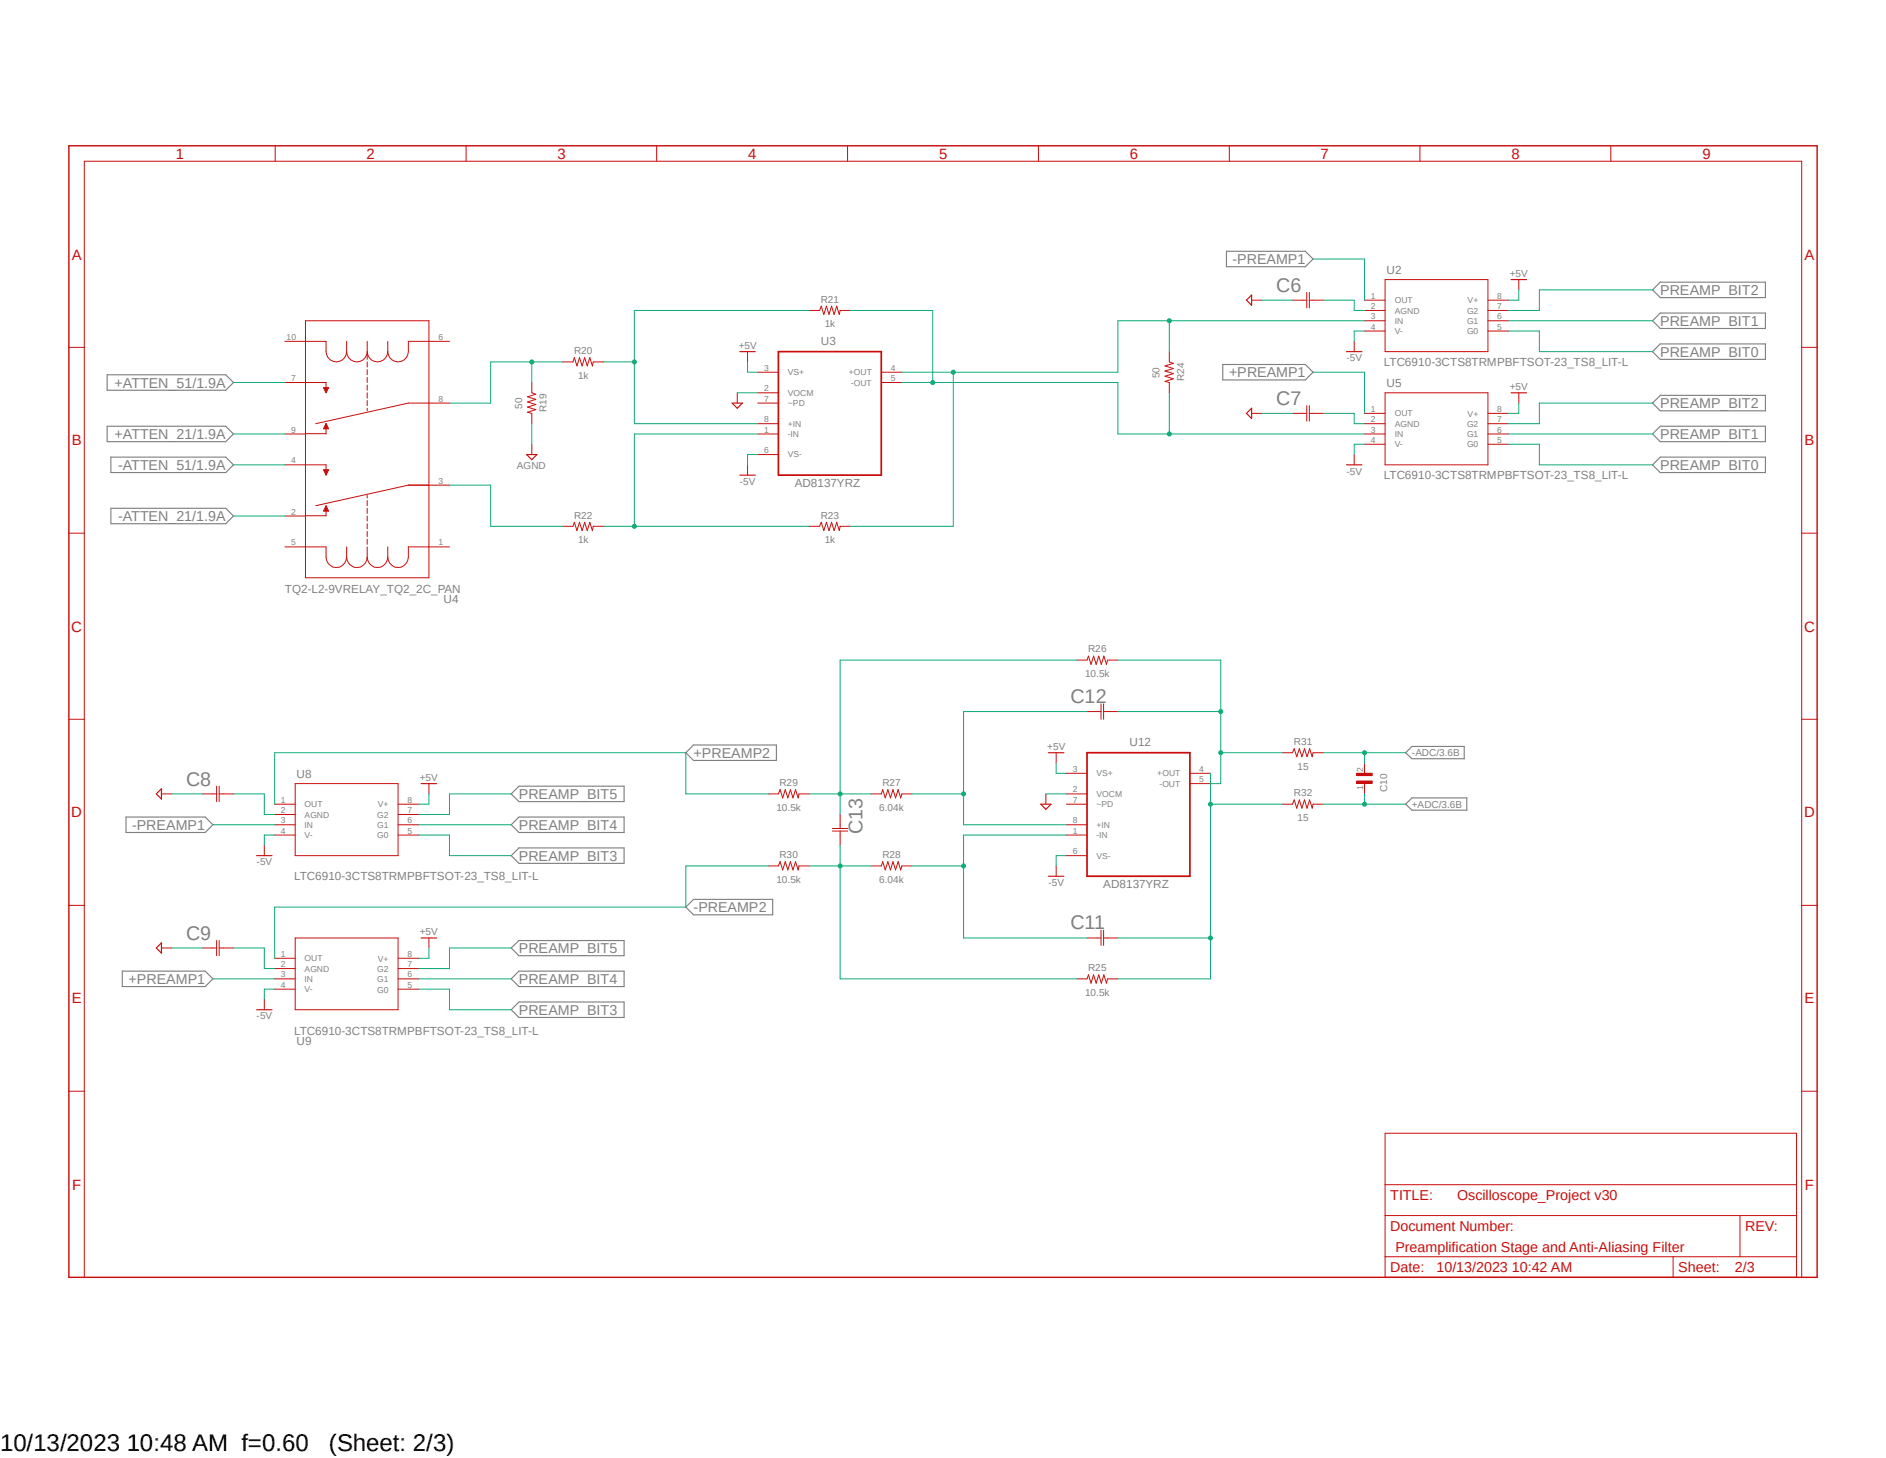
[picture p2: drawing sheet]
<svg xmlns="http://www.w3.org/2000/svg" width="279mm" height="216mm" viewBox="0 0 279 216" stroke-linecap="round" stroke-linejoin="round" font-family="sans-serif">
<path d="M9.9 21.4l259.6 168.1M269.5 21.4l-259.6 168.1" fill="none" stroke="#fff" stroke-width=".15"/>
<g fill="none" stroke="#808080" stroke-width=".17">
<path d="M181.7 37.2h11.7l1.1 1.2-1.1 1.1h-11.7zM15.9 55.5h17.5l1.2 1.1-1.2 1.2h-17.5zM181.1 54h12.3l1.1 1.1-1.1 1.2h-12.3zM246 41.8h15.5v2.3h-15.5l-1.2-1.2zM246 46.4h15.5v2.2h-15.5l-1.2-1.1zM246 50.9h15.5v2.3h-15.5l-1.2-1.1zM246 58.5h15.5v2.3h-15.5l-1.2-1.1zM15.9 63.1h17.5l1.2 1.2-1.2 1.1h-17.5zM16.4 67.7h17l1.2 1.1-1.2 1.2h-17zM16.4 75.3h17l1.2 1.1-1.2 1.2h-17zM246 63.1h15.5v2.3h-15.5l-1.2-1.1zM246 67.7h15.5v2.3h-15.5l-1.2-1.2z"/>
<path d="M75.7 117.6l1.2-1.2h15.6v2.3h-15.6zM101.6 111.5l1.1-1.2h12.3v2.3h-12.3zM208.2 119.1l1-.9h8.1v1.8h-8.1zM208.2 111.5l1-1h7.7v1.9h-7.7zM18.7 121h11.7l1.1 1.1-1.1 1.2h-11.7zM75.7 122.1l1.2-1.1h15.6v2.3h-15.6zM75.7 126.7l1.2-1.1h15.6v2.2h-15.6zM101.6 134.3l1.1-1.1h11.8v2.3h-11.8zM18.1 143.8h12.3l1.1 1.1-1.1 1.2h-12.3zM75.7 144.9l1.2-1.1h15.6v2.3h-15.6zM75.7 140.4l1.2-1.1h15.6v2.2h-15.6zM75.7 149.5l1.2-1.1h15.6v2.3h-15.6z"/>
</g>
<path d="M115.3 52.1h15.3v18.3h-15.3z" fill="none" stroke="#c90d0c" stroke-width=".25"/>
<g fill="none" stroke="#c90d0c" stroke-width=".15">
<path d="M42.2 50.5h6.1v1.6a1.52 1.52 0 0 0 1.5 1.5 1.52 1.52 0 0 0 1.6-1.5M42.2 56.6h6.1v1.6M45.3 47.5h18.2v38.1h-18.2zM51.4 52.1a1.52 1.52 0 0 0 1.5 1.5 1.52 1.52 0 0 0 1.5-1.5M51.4 50.5v1.6M54.4 50.5v1.6M54.4 52.5v.7M54.4 53.6v.8M54.4 54.7v.8M54.4 55.9v.7M54.4 57v.8M54.4 58.2v.8"/>
<path d="M54.4 59.3v.8M54.4 52.1a1.52 1.52 0 0 0 1.5 1.5 1.52 1.52 0 0 0 1.5-1.5M57.4 50.5v1.6M66.6 50.5h-6.1v1.6a1.52 1.52 0 0 1-1.5 1.5 1.52 1.52 0 0 1-1.6-1.5M66.6 59.7h-6.1l-13.7 3M112.3 55.1h3M112.3 58.2h3M112.3 59.7h3M130.6 55.1h3M130.6 56.6h3M42.2 64.3h3.1M42.2 68.8h6.1v1.6"/>
<path d="M42.2 76.4h3.1M45.3 76.4h3M45.3 64.2h3M48.3 62.7v1.6M48.3 74.9v1.5M54.4 60.5v.3M54.4 73.4v.3M54.4 74.1v.8M54.4 75.3v.7M54.4 76.4v.8M54.4 77.6v.7M54.4 78.7v.8"/>
<path d="M54.4 79.8v.8M66.6 71.8h-6.1l-13.7 3.1M112.3 62.7h3M112.3 64.3h3M112.3 67.3h3M42.2 81h6.1v1.5a1.52 1.52 0 0 0 1.5 1.5 1.52 1.52 0 0 0 1.6-1.5M51.4 82.5a1.52 1.52 0 0 0 1.5 1.5 1.52 1.52 0 0 0 1.5-1.5M51.4 81v1.5M54.4 81v1.5M54.4 82.5a1.52 1.52 0 0 0 1.5 1.5 1.52 1.52 0 0 0 1.5-1.5M57.4 81v1.5M66.6 81h-6.1v1.5a1.52 1.52 0 0 1-1.5 1.5 1.52 1.52 0 0 1-1.6-1.5"/>
</g>
<path d="M48.3 74.9l.4 .8h-.8z" fill-rule="evenodd" fill="#c90d0c"/>
<path d="M48.3 74.9l.4 .8h-.8z" fill="none" stroke="#c90d0c" stroke-width=".15"/>
<path d="M47.9 69.6h.8l-.4 .8z" fill-rule="evenodd" fill="#c90d0c"/>
<path d="M47.9 69.6h.8l-.4 .8z" fill="none" stroke="#c90d0c" stroke-width=".15"/>
<path d="M48.3 62.7l.4 .8h-.8z" fill-rule="evenodd" fill="#c90d0c"/>
<path d="M48.3 62.7l.4 .8h-.8z" fill="none" stroke="#c90d0c" stroke-width=".15"/>
<path d="M47.9 57.4h.8l-.4 .8z" fill-rule="evenodd" fill="#c90d0c"/>
<g fill="none" stroke="#c90d0c" stroke-width=".15">
<path d="M40.8 21.6v2.3M69 21.6v2.3M97.3 21.6v2.3M125.6 21.6v2.3M153.8 21.6v2.3M182.1 21.6v2.3M210.4 21.6v2.3M238.6 21.6v2.3M10.2 51.4h2.3M47.9 57.4h.8l-.4 .8zM78.8 56.6v1.6l.6 .2-1.3 .4 1.3 .3-1.3 .4 1.3 .4-1.3 .4 1.3 .4-1.3 .3 .7 .2v1.5M83.4 53.6h1.5l.2-.6 .4 1.2 .4-1.2 .3 1.2 .4-1.2 .4 1.2 .4-1.2 .4 1.2 .1-.6h1.5"/>
<path d="M109.2 58.2v1.5M110.7 52.1v1.5M119.9 46h1.5l.3-.7 .3 1.3 .4-1.3 .4 1.3 .4-1.3 .4 1.3 .4-1.3 .3 1.3 .2-.6h1.5M173.2 52.1v1.5l.6 .2-1.2 .4 1.2 .4-1.2 .3 1.2 .4-1.2 .4 1.2 .4-1.2 .4 .6 .1v1.6M185.4 44.4h1.5M191.5 44.4h2.1M193.6 43.3v2.3M194 44.4h2M194 43.3v2.3M200.6 50.5v1.6M202.1 46h3.1M202.1 44.4h3.1"/>
<path d="M202.1 47.5h3.1M202.1 49h3.1M205.2 41.4h15.2v10.7h-15.2zM205.2 58.2h15.2v10.6h-15.2zM220.4 46h3.1M220.4 44.4h3.1M220.4 47.5h3.1M220.4 49h3.1M225 41.4v1.5M225 58.2v1.5M266.9 51.4h2.3M10.2 79h2.3"/>
<path d="M78.8 65.8v1.5M83.4 77.9h1.5l.2-.6 .4 1.3 .4-1.3 .3 1.3 .4-1.3 .4 1.3 .4-1.3 .4 1.3 .1-.7h1.5M110.7 68.8v1.6M119.9 77.9h1.5l.3-.6 .3 1.3 .4-1.3 .4 1.3 .4-1.3 .4 1.3 .4-1.3 .3 1.3 .2-.7h1.5M185.4 61.2h1.5M191.5 61.2h2.1M193.6 60.1v2.3M194 61.2h2M194 60.1v2.3M200.6 67.3v1.5M202.1 61.2h3.1M202.1 62.7h3.1"/>
<path d="M202.1 64.3h3.1M202.1 65.8h3.1M220.4 61.2h3.1M220.4 62.7h3.1M220.4 64.3h3.1M220.4 65.8h3.1M266.9 79h2.3M159.5 97.7h1.5l.2-.5 .4 1.2 .4-1.2 .4 1.2 .4-1.2 .4 1.2 .3-1.2 .4 1.2 .2-.7h1.5M10.2 106.5h2.3M23.9 117.6h1.5M30 117.6h2.1M32.1 116.4v2.3"/>
<path d="M32.5 117.6h2.1M32.5 116.4v2.3M40.7 119.1h3M43.7 116h15.3v10.7h-15.3zM59 119.1h3M63.5 116v1.6M113.8 117.6h1.5l.3-.7 .4 1.3 .3-1.3 .4 1.3 .4-1.3 .4 1.3 .4-1.3 .3 1.3 .2-.6h1.5M129 117.6h1.6l.2-.7 .3 1.3 .4-1.3 .4 1.3 .4-1.3 .4 1.3 .4-1.3 .3 1.3 .2-.6h1.5M154.9 117.6v1.5M156.5 111.5v1.5M158 119.1h3M158 117.6h3"/>
<path d="M158 114.5h3M161 105.4h2.1M163.1 104.2v2.3M163.5 104.2v2.3M163.5 105.4h2.1M176.3 116h3M176.3 114.5h3M190 119.1h1.5l.2-.7 .4 1.3 .4-1.3 .4 1.3 .4-1.3 .3 1.3 .4-1.3 .4 1.3 .1-.6h1.5M190 111.5h1.5l.2-.6 .4 1.2 .4-1.2 .4 1.2 .4-1.2 .3 1.2 .4-1.2 .4 1.2 .1-.6h1.5M201 114.5h2.3v.4h-2.3zM201 115.7h2.3v.3h-2.3zM202.1 113v1.5"/>
<path d="M202.1 116v1.6M266.9 106.5h2.3M10.2 134.1h2.3M32.1 139.3v2.2M32.5 139.3v2.2M39.2 125.2v1.5M40.7 120.6h3M40.7 122.1h3M40.7 123.7h3M43.7 138.9h15.3v10.6h-15.3zM59 120.6h3M59 122.1h3"/>
<path d="M59 123.7h3M63.5 138.9v1.5M113.8 128.2h1.5l.3-.6 .4 1.2 .3-1.2 .4 1.2 .4-1.2 .4 1.2 .4-1.2 .3 1.2 .2-.6h1.5M123.3 122.7h2.3M123.3 123.1h2.3M124.5 120.6v2.1M124.5 123.1v2.1M129 128.2h1.6l.2-.6 .3 1.2 .4-1.2 .4 1.2 .4-1.2 .4 1.2 .4-1.2 .3 1.2 .2-.6h1.5M156.5 128.2v1.6M158 122.1h3M158 123.7h3M158 126.7h3"/>
<path d="M161 138.9h2.1M163.1 137.8v2.2M163.5 138.9h2.1M163.5 137.8v2.2M266.9 134.1h2.3M23.9 140.4h1.5M30 140.4h2.1M32.5 140.4h2.1M39.2 148v1.5M40.7 141.9h3M40.7 143.4h3M40.7 144.9h3"/>
<path d="M40.7 146.5h3M59 141.9h3M59 143.4h3M59 144.9h3M59 146.5h3M159.5 144.9h1.5l.2-.5 .4 1.2 .4-1.2 .4 1.2 .4-1.2 .4 1.2 .3-1.2 .4 1.2 .2-.7h1.5M10.2 161.6h2.3M205.2 167.8h60.9v21.3h-60.9zM205.2 175.4h60.9M266.9 161.6h2.3M12.5 189.1v-165.2h254.4v165.2M205.2 180h60.9"/>
<path d="M205.2 186.1h60.9M247.9 186.1v3M257.8 180v6.1"/>
</g>
<g fill="none" stroke="#c90d0c" stroke-width=".17">
<path d="M108.5 59.7h1.5l-.8 .8zM109.6 52.1h2.3M184.7 44.4l.7-.7v1.5zM199.5 52.1h2.3M223.9 41.4h2.2M223.9 58.2h2.2M78 67.3h1.5l-.7 .8zM109.6 70.4h2.3M184.7 61.2l.7-.7v1.5zM199.5 68.8h2.3M23.9 116.8v1.5l-.7-.7zM62.4 116h2.3"/>
<path d="M154.2 119.1h1.5l-.8 .7zM155.3 111.5h2.3M38 126.7h2.3M62.4 138.9h2.3M155.3 129.8h2.3M23.2 140.4l.7-.8v1.5zM38 149.5h2.3"/>
</g>
<path d="M10.2 21.6h259v167.5h-259z" fill="none" stroke="#c90d0c" stroke-width=".21"/>
<path d="M161 111.5h15.3v18.3h-15.3z" fill="none" stroke="#c90d0c" stroke-width=".25"/>
<path d="M201 114.7h2.3M201 115.8h2.3" fill="none" stroke="#c90d0c" stroke-width=".34"/>
<path d="M78.8 53.6v3M83.4 53.6h-10.7v6.1h-6.1M109.2 58.2h3.1M186.9 44.4h4.6M78.8 62.7v3.1M186.9 61.2h4.6M25.4 117.6h4.6M154.9 117.6h3.1M25.4 140.4h4.6" fill="none" stroke="#0dab76" stroke-width=".15"/>
<circle cx="78.8" cy="53.6" r=".3" fill="#0dab76"/>
<g fill="none" stroke="#0dab76" stroke-width=".15">
<path d="M89.4 53.6h4.6M119.9 46h-25.9v16.7h18.3M66.6 71.8h6.1v6.1h10.7"/>
<circle cx="78.8" cy="53.6" r=".3"/>
</g>
<circle cx="94" cy="53.6" r=".3" fill="#0dab76"/>
<g fill="none" stroke="#0dab76" stroke-width=".15">
<path d="M89.4 77.9h30.5M112.3 64.3h-18.3v13.6"/>
<circle cx="94" cy="53.6" r=".3"/>
</g>
<circle cx="94" cy="77.9" r=".3" fill="#0dab76"/>
<g fill="none" stroke="#0dab76" stroke-width=".15">
<path d="M126 46h12.2v10.6M133.6 56.6h32v7.7h36.5M173.2 58.2v6.1"/>
<circle cx="94" cy="77.9" r=".3"/>
</g>
<circle cx="138.2" cy="56.6" r=".3" fill="#0dab76"/>
<circle cx="138.2" cy="56.6" r=".3" fill="none" stroke="#0dab76" stroke-width=".15"/>
<circle cx="173.2" cy="64.3" r=".3" fill="#0dab76"/>
<g fill="none" stroke="#0dab76" stroke-width=".15">
<path d="M141.2 55.1v22.8h-15.2M173.2 47.5v4.6M202.1 47.5h-36.5v7.6h-32"/>
<circle cx="173.2" cy="64.3" r=".3"/>
</g>
<circle cx="173.2" cy="47.5" r=".3" fill="#0dab76"/>
<circle cx="173.2" cy="47.5" r=".3" fill="none" stroke="#0dab76" stroke-width=".15"/>
<circle cx="141.2" cy="55.1" r=".3" fill="#0dab76"/>
<g fill="none" stroke="#0dab76" stroke-width=".15">
<path d="M194.5 38.4h7.6v6M34.6 56.6h7.6M110.7 53.6v1.5h1.6M194.5 55.1h7.6v6.1M196 44.4h4.6v1.6h1.5M202.1 49h-1.5v1.5M223.5 47.5h21.3M225 42.9v1.5h-1.5M225 59.7v1.5h-1.5M244.8 42.9h-16.8v3.1h-4.5M244.8 59.7h-16.8v3h-4.5M34.6 64.3h7.6"/>
<path d="M34.6 68.8h7.6M34.6 76.4h7.6M112.3 67.3h-1.6v1.5M196 61.2h4.6v1.5h1.5M202.1 65.8h-1.5v1.5M223.5 64.3h21.3M34.6 117.6h4.6v3h1.5M63.5 117.6v1.5h-1.5M113.8 117.6h-12.2v-6.1h-60.9v7.6M135.1 117.6h7.6M156.5 113v1.5h1.5M161 105.4h-18.3v16.7h15.3"/>
<path d="M31.5 122.1h9.2M40.7 123.7h-1.5v1.5M113.8 128.2h-12.2v6.1h-60.9v7.6M158 126.7h-1.5v1.5M31.5 144.9h9.2M34.6 140.4h4.6v3h1.5M40.7 146.5h-1.5v1.5M63.5 140.4v1.5h-1.5"/>
<circle cx="141.2" cy="55.1" r=".3"/>
</g>
<circle cx="142.7" cy="117.6" r=".3" fill="#0dab76"/>
<g fill="none" stroke="#0dab76" stroke-width=".15">
<path d="M135.1 128.2h7.6M158 123.7h-15.3v15.2h18.3"/>
<circle cx="142.7" cy="117.6" r=".3"/>
</g>
<circle cx="142.7" cy="128.2" r=".3" fill="#0dab76"/>
<g fill="none" stroke="#0dab76" stroke-width=".15">
<path d="M159.5 97.7h-35v22.9M119.9 117.6h9.1"/>
<circle cx="142.7" cy="128.2" r=".3"/>
</g>
<circle cx="124.5" cy="117.6" r=".3" fill="#0dab76"/>
<g fill="none" stroke="#0dab76" stroke-width=".15">
<path d="M119.9 128.2h9.1M124.5 125.2v19.7h35"/>
<circle cx="124.5" cy="117.6" r=".3"/>
</g>
<circle cx="124.5" cy="128.2" r=".3" fill="#0dab76"/>
<g fill="none" stroke="#0dab76" stroke-width=".15">
<path d="M223.5 49h4.5v3.1h16.8M223.5 65.8h4.5v3h16.8M165.6 97.7h15.2v18.3h-1.5M75.7 117.6h-9.1v3h-4.6M165.6 105.4h15.2M180.8 111.5h9.2M62 123.7h4.6v3h9.1M62 122.1h13.7M62 146.5h4.6v3h9.1M62 144.9h13.7M75.7 140.4h-9.1v3h-4.6"/>
<circle cx="124.5" cy="128.2" r=".3"/>
</g>
<circle cx="180.8" cy="105.4" r=".3" fill="#0dab76"/>
<circle cx="180.8" cy="105.4" r=".3" fill="none" stroke="#0dab76" stroke-width=".15"/>
<circle cx="180.8" cy="111.5" r=".3" fill="#0dab76"/>
<g fill="none" stroke="#0dab76" stroke-width=".15">
<path d="M179.3 114.5v30.4h-13.7M179.3 119.1h10.7M165.6 138.9h13.7"/>
<circle cx="180.8" cy="111.5" r=".3"/>
</g>
<circle cx="179.3" cy="138.9" r=".3" fill="#0dab76"/>
<circle cx="179.3" cy="138.9" r=".3" fill="none" stroke="#0dab76" stroke-width=".15"/>
<circle cx="179.3" cy="119.1" r=".3" fill="#0dab76"/>
<g fill="none" stroke="#0dab76" stroke-width=".15">
<path d="M196 119.1h12.2M202.1 117.6v1.5"/>
<circle cx="179.3" cy="119.1" r=".3"/>
</g>
<circle cx="202.1" cy="119.1" r=".3" fill="#0dab76"/>
<g fill="none" stroke="#0dab76" stroke-width=".15">
<path d="M196 111.5h12.2M202.1 111.5v1.5"/>
<circle cx="202.1" cy="119.1" r=".3"/>
</g>
<circle cx="202.1" cy="111.5" r=".3" fill="#0dab76"/>
<circle cx="202.1" cy="111.5" r=".3" fill="none" stroke="#0dab76" stroke-width=".15"/>
<g font-size="3.6">
<text x="0" y="214.9">10/13/2023 10:48 AM f=0.60</text>
<text x="48.7" y="214.9">(Sheet: 2/3)</text>
</g>
<g font-size="2.9" fill="#808080">
<text x="189.1" y="43.2">C6</text>
<text x="189.1" y="59.9">C7</text>
<text x="158.6" y="104.1">C12</text>
<text x="27.6" y="116.3">C8</text>
<text x="127.8" y="123.5" transform="rotate(-90 127.8 123.5)">C13</text>
<text x="158.6" y="137.6">C11</text>
<text x="27.6" y="139.1">C9</text>
</g>
<g font-size="2.2" fill="#c90d0c">
<text x="26" y="23.5">1</text>
<text x="54.3" y="23.5">2</text>
<text x="82.6" y="23.5">3</text>
<text x="110.8" y="23.5">4</text>
<text x="139.1" y="23.5">5</text>
<text x="167.4" y="23.5">6</text>
<text x="195.6" y="23.5">7</text>
<text x="223.9" y="23.5">8</text>
<text x="252.2" y="23.5">9</text>
<text x="10.6" y="38.4">A</text>
<text x="267.3" y="38.4">A</text>
<text x="10.6" y="66">B</text>
<text x="267.3" y="66">B</text>
<text x="10.5" y="93.5">C</text>
<text x="267.3" y="93.5">C</text>
<text x="10.5" y="121">D</text>
<text x="267.3" y="121">D</text>
<text x="10.6" y="148.6">E</text>
<text x="267.3" y="148.6">E</text>
<text x="10.7" y="176.2">F</text>
<text x="267.4" y="176.2">F</text>
</g>
<g font-size="2.1" fill="#808080">
<text x="182.6" y="39.1">-PREAMP1</text>
<text x="246" y="43.7">PREAMP_BIT2</text>
<text x="246" y="48.3">PREAMP_BIT1</text>
<text x="246" y="52.8">PREAMP_BIT0</text>
<text x="17" y="57.4">+ATTEN_51/1.9A</text>
<text x="182.1" y="55.9">+PREAMP1</text>
<text x="17" y="65">+ATTEN_21/1.9A</text>
<text x="246" y="60.5">PREAMP_BIT2</text>
<text x="246" y="65">PREAMP_BIT1</text>
<text x="17.5" y="69.6">-ATTEN_51/1.9A</text>
<text x="246" y="69.6">PREAMP_BIT0</text>
<text x="17.5" y="77.2">-ATTEN_21/1.9A</text>
<text x="102.7" y="112.2">+PREAMP2</text>
<text x="76.9" y="118.3">PREAMP_BIT5</text>
<text x="19.6" y="122.9">-PREAMP1</text>
<text x="76.9" y="122.9">PREAMP_BIT4</text>
<text x="76.9" y="127.5">PREAMP_BIT3</text>
<text x="102.7" y="135.1">-PREAMP2</text>
<text x="76.9" y="141.2">PREAMP_BIT5</text>
<text x="19" y="145.7">+PREAMP1</text>
<text x="76.9" y="145.7">PREAMP_BIT4</text>
<text x="76.9" y="150.3">PREAMP_BIT3</text>
</g>
<g font-size="2.1" fill="#c90d0c">
<text x="206" y="177.7">TITLE:</text>
<text x="215.9" y="177.7">Oscilloscope_Project v30</text>
<text x="206" y="182.3">Document Number:</text>
<text x="206.7" y="185.3">Preamplification Stage and Anti-Aliasing Filter</text>
<text x="258.5" y="182.3">REV:</text>
<text x="206" y="188.4">Date:</text>
<text x="212.8" y="188.4">10/13/2023 10:42 AM</text>
<text x="248.6" y="188.4">Sheet:</text>
<text x="257" y="188.4">2/3</text>
</g>
<g font-size="1.7" fill="#808080">
<text x="205.4" y="40.5">U2</text>
<text x="121.6" y="51.1">U3</text>
<text x="205" y="54.2">LTC6910-3CTS8TRMPBFTSOT-23_TS8_LIT-L</text>
<text x="205.4" y="57.2">U5</text>
<text x="205" y="70.9">LTC6910-3CTS8TRMPBFTSOT-23_TS8_LIT-L</text>
<text x="117.7" y="72.1">AD8137YRZ</text>
<text x="42.2" y="87.8">TQ2-L2-9VRELAY_TQ2_2C_PAN</text>
<text x="65.7" y="89.3">U4</text>
<text x="167.3" y="110.5">U12</text>
<text x="43.9" y="115.1">U8</text>
<text x="43.6" y="130.3">LTC6910-3CTS8TRMPBFTSOT-23_TS8_LIT-L</text>
<text x="163.4" y="131.5">AD8137YRZ</text>
<text x="43.6" y="153.2">LTC6910-3CTS8TRMPBFTSOT-23_TS8_LIT-L</text>
<text x="43.9" y="154.7">U9</text>
</g>
<g font-size="1.5" fill="#808080">
<text x="223.6" y="41">+5V</text>
<text x="121.6" y="44.8">R21</text>
<text x="85" y="52.5">R20</text>
<text x="109.4" y="51.7">+5V</text>
<text x="122.2" y="48.5">1k</text>
<text x="199.5" y="53.5">-5V</text>
<text x="85.6" y="56.1">1k</text>
<text x="171.8" y="56" transform="rotate(-90 171.8 56)">50</text>
<text x="175.4" y="56.5" transform="rotate(-90 175.4 56.5)">R24</text>
<text x="223.6" y="57.8">+5V</text>
<text x="77.3" y="60.5" transform="rotate(-90 77.3 60.5)">50</text>
<text x="81" y="61" transform="rotate(-90 81 61)">R19</text>
<text x="76.6" y="69.5">AGND</text>
<text x="109.6" y="71.8">-5V</text>
<text x="199.5" y="70.3">-5V</text>
<text x="85" y="76.8">R22</text>
<text x="121.6" y="76.8">R23</text>
<text x="85.6" y="80.4">1k</text>
<text x="122.2" y="80.4">1k</text>
<text x="160.7" y="100.2">10.5k</text>
<text x="161.2" y="96.6">R26</text>
<text x="155.2" y="111.1">+5V</text>
<text x="191.7" y="110.3">R31</text>
<text x="192.2" y="114">15</text>
<text x="209.2" y="112">-ADC/3.6B</text>
<text x="62.2" y="115.7">+5V</text>
<text x="115.5" y="116.4">R29</text>
<text x="130.7" y="116.4">R27</text>
<text x="191.7" y="117.9">R32</text>
<text x="205.5" y="117.2" transform="rotate(-90 205.5 117.2)">C10</text>
<text x="209.2" y="119.6">+ADC/3.6B</text>
<text x="115" y="120.1">10.5k</text>
<text x="130.3" y="120.1">6.04k</text>
<text x="192.2" y="121.6">15</text>
<text x="38" y="128.1">-5V</text>
<text x="115" y="130.7">10.5k</text>
<text x="115.5" y="127">R30</text>
<text x="130.3" y="130.7">6.04k</text>
<text x="130.7" y="127">R28</text>
<text x="155.3" y="131.2">-5V</text>
<text x="62.2" y="138.5">+5V</text>
<text x="161.2" y="143.8">R25</text>
<text x="160.7" y="147.4">10.5k</text>
<text x="38" y="151">-5V</text>
</g>
<g font-size="1.3" fill="#808080">
<text x="203.1" y="44.2">1</text>
<text x="203.1" y="45.8">2</text>
<text x="203.1" y="47.3">3</text>
<text x="206.6" y="44.9">OUT</text>
<text x="206.6" y="46.4">AGND</text>
<text x="206.6" y="48">IN</text>
<text x="217.3" y="48">G1</text>
<text x="217.3" y="46.4">G2</text>
<text x="217.4" y="44.9">V+</text>
<text x="221.8" y="47.3">6</text>
<text x="221.8" y="45.8">7</text>
<text x="221.8" y="44.2">8</text>
<text x="42.5" y="50.3">10</text>
<text x="64.9" y="50.3">6</text>
<text x="203.1" y="48.8">4</text>
<text x="206.6" y="49.5">V-</text>
<text x="217.3" y="49.5">G0</text>
<text x="221.8" y="48.8">5</text>
<text x="43.1" y="56.4">7</text>
<text x="64.9" y="59.5">8</text>
<text x="113.2" y="54.9">3</text>
<text x="113.2" y="58">2</text>
<text x="113.2" y="59.5">7</text>
<text x="116.7" y="55.6">VS+</text>
<text x="116.7" y="58.6">VOCM</text>
<text x="125.7" y="55.6">+OUT</text>
<text x="126.1" y="57.1">-OUT</text>
<text x="131.9" y="54.9">4</text>
<text x="131.9" y="56.4">5</text>
<text x="43.1" y="64">9</text>
<text x="113.2" y="62.5">8</text>
<text x="113.2" y="64">1</text>
<text x="116.7" y="60.1">~PD</text>
<text x="116.7" y="63.2">+IN</text>
<text x="116.7" y="64.7">-IN</text>
<text x="203.1" y="61">1</text>
<text x="203.1" y="62.5">2</text>
<text x="203.1" y="64">3</text>
<text x="203.1" y="65.6">4</text>
<text x="206.6" y="61.6">OUT</text>
<text x="206.6" y="63.2">AGND</text>
<text x="206.6" y="64.7">IN</text>
<text x="217.3" y="64.7">G1</text>
<text x="217.3" y="63.2">G2</text>
<text x="217.4" y="61.7">V+</text>
<text x="221.8" y="65.6">5</text>
<text x="221.8" y="64">6</text>
<text x="221.8" y="62.5">7</text>
<text x="221.8" y="61">8</text>
<text x="43.1" y="68.6">4</text>
<text x="64.9" y="71.6">3</text>
<text x="113.2" y="67.1">6</text>
<text x="116.7" y="67.7">VS-</text>
<text x="206.6" y="66.2">V-</text>
<text x="217.3" y="66.2">G0</text>
<text x="43.1" y="76.2">2</text>
<text x="43.1" y="80.8">5</text>
<text x="64.9" y="80.8">1</text>
<text x="41.6" y="118.9">1</text>
<text x="45.1" y="119.5">OUT</text>
<text x="56" y="119.5">V+</text>
<text x="60.4" y="118.9">8</text>
<text x="158.9" y="114.3">3</text>
<text x="158.9" y="117.3">2</text>
<text x="158.9" y="118.9">7</text>
<text x="162.4" y="115">VS+</text>
<text x="162.4" y="118">VOCM</text>
<text x="162.4" y="119.5">~PD</text>
<text x="171.4" y="115">+OUT</text>
<text x="171.8" y="116.5">-OUT</text>
<text x="177.7" y="114.3">4</text>
<text x="177.7" y="115.8">5</text>
<text x="201.9" y="117" transform="rotate(-90 201.9 117)">1</text>
<text x="201.9" y="114.3" transform="rotate(-90 201.9 114.3)">2</text>
<text x="41.6" y="120.4">2</text>
<text x="41.6" y="121.9">3</text>
<text x="41.6" y="123.4">4</text>
<text x="45.1" y="121.1">AGND</text>
<text x="45.1" y="122.6">IN</text>
<text x="45.1" y="124.1">V-</text>
<text x="55.9" y="124.1">G0</text>
<text x="55.9" y="122.6">G1</text>
<text x="55.9" y="121.1">G2</text>
<text x="60.4" y="123.4">5</text>
<text x="60.4" y="121.9">6</text>
<text x="60.4" y="120.4">7</text>
<text x="158.9" y="121.9">8</text>
<text x="158.9" y="123.4">1</text>
<text x="162.4" y="122.6">+IN</text>
<text x="162.4" y="124.1">-IN</text>
<text x="158.9" y="126.5">6</text>
<text x="162.4" y="127.2">VS-</text>
<text x="41.6" y="141.7">1</text>
<text x="41.6" y="143.2">2</text>
<text x="45.1" y="142.4">OUT</text>
<text x="45.1" y="143.9">AGND</text>
<text x="55.9" y="143.9">G2</text>
<text x="56" y="142.4">V+</text>
<text x="60.4" y="143.2">7</text>
<text x="60.4" y="141.7">8</text>
<text x="41.6" y="144.7">3</text>
<text x="41.6" y="146.3">4</text>
<text x="45.1" y="145.4">IN</text>
<text x="45.1" y="146.9">V-</text>
<text x="55.9" y="147">G0</text>
<text x="55.9" y="145.5">G1</text>
<text x="60.4" y="146.3">5</text>
<text x="60.4" y="144.7">6</text>
</g>
</svg>
